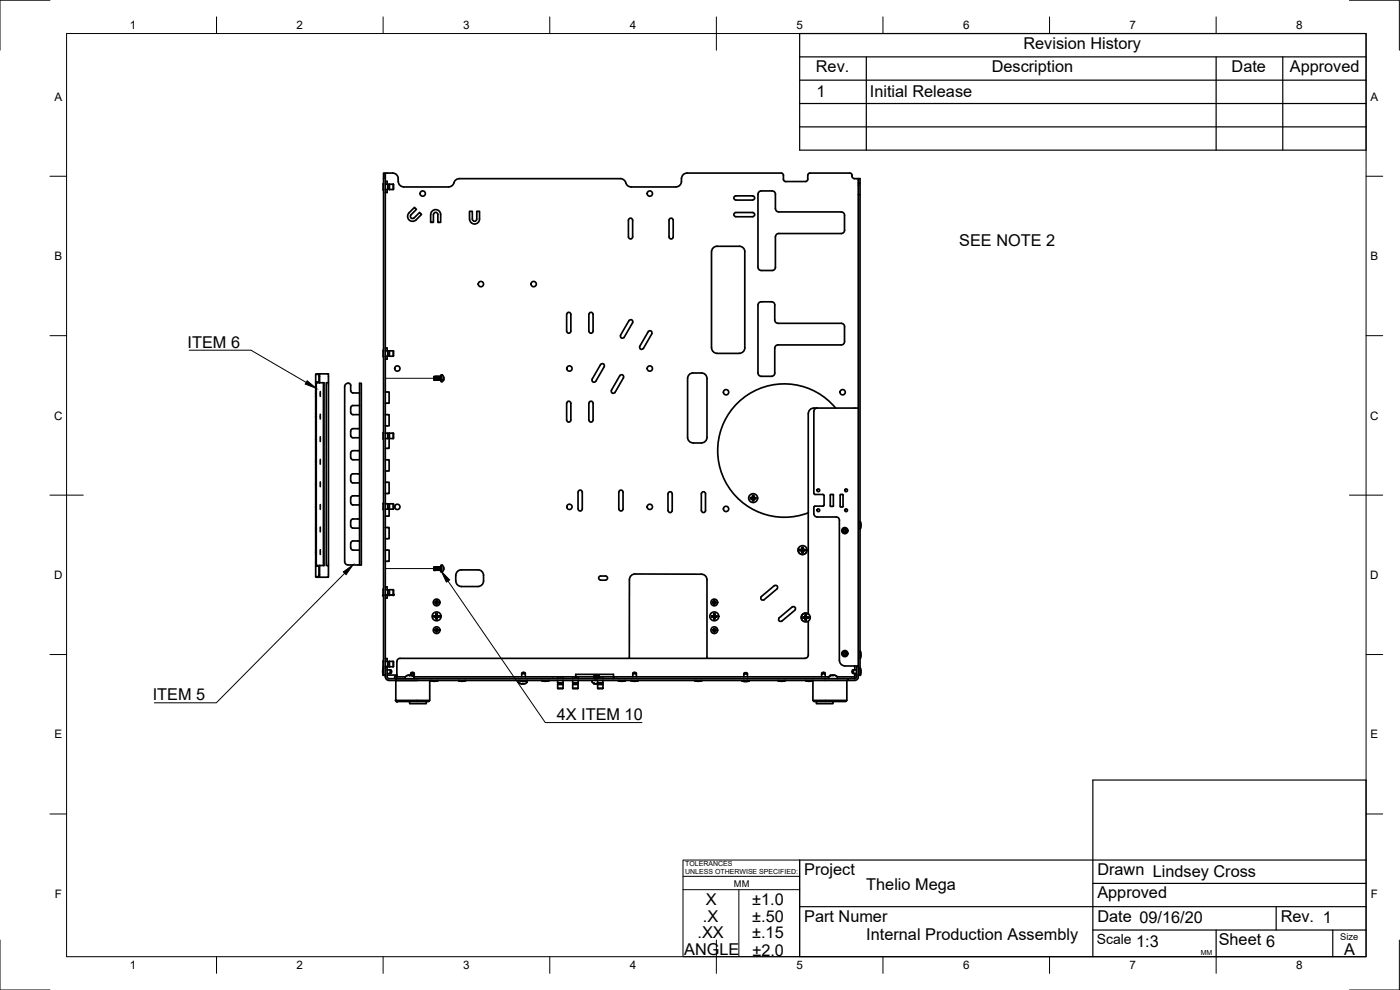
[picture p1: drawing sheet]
<svg xmlns="http://www.w3.org/2000/svg" width="420mm" height="297mm" viewBox="0 0 420 297" stroke-linecap="round" stroke-linejoin="round" font-family="sans-serif">
<!-- layer: Visible -->
<g fill="none" stroke="#000" stroke-width=".51">
<path d="M115.1 55.1v1.9M115.6 51.9h.6a3 3 0 0 1 2.8 .5 2.91 2.91 0 0 1 .6 2.5l.8 1 .8 .2M115.6 54.4h.6v.9M115.6 56.9h.8M115.6 55.3h.8M116.2 56.9v.8h-.6M116.4 55.3v1.6M116.4 56.9h.5M116.4 55.3v.1M116.4 55.4v1.3M116.9 55.3v1.6M116.9 55.3l-.5 .1"/>
<path d="M116.9 56.9h1.1M116.9 55.3h1.1M118 55.3v1.6M121.2 56.1h13.4M186.2 53.6h-48.4l-1.1 .5-.6 1.1-.6 .7-.9 .2M186.2 53.6l.8 .2 .6 .6 .6 1.2 1.2 .5M189.4 56.1h13.4M220.4 58.9l.5-.1h5a.64 .64 0 0 1 .6 .6 .64 .64 0 0 1-.7 .6h-4.9l-.6-.4zM235.8 54.5l-.6-.4-.1-1.8-.6-.4h-28.3l-1.2 .5a2.91 2.91 0 0 0-.5 2.5l-.8 1-.8 .2M257.6 54.9v-1.3h.5v1.3M257.6 53.6l-1.5-.1-.3-.3-.3-1.1-.5-.2h-11.9l-.6 .4-.1 1.8-.4 .3-6.2 .1M257.6 58.4h.5"/>
<path d="M124.3 65.4a.66 .66 0 0 1-.9 0 .66 .66 0 0 1-.1-.9l1.7-1.7-.6-.6-1.7 1.7a1.49 1.49 0 0 0 .1 2.1 1.49 1.49 0 0 0 2.1 0l1.6-1.7-.6-.6-1.6 1.7M131.4 64.4a.68 .68 0 0 0-.7-.7 .68 .68 0 0 0-.6 .7v2.3h-.9l.1-2.3a1.49 1.49 0 0 1 1.5-1.5 1.49 1.49 0 0 1 1.4 1.5v2.3h-.8v-2.3M140.9 63.4h.9v2.3a.67 .67 0 0 0 .6 .7 .67 .67 0 0 0 .7-.7v-2.3h.8v2.3a1.5 1.5 0 0 1-1.5 1.5 1.5 1.5 0 0 1-1.5-1.5zM188.8 65.6l.7-.1 .4 .6v5a.64 .64 0 0 1-.7 .6 .64 .64 0 0 1-.6-.6v-5zM201 65.6l.7-.1 .3 .6v5a.62 .62 0 0 1-.6 .6 .62 .62 0 0 1-.6-.6v-5zM214 74.4l1.2-.5h6.7l.8 .2a1.59 1.59 0 0 1 .8 1.5v29.2l-.4 .7-.8 .5h-7.1l-1.2-.5-.5-1.1 .1-28.9zM220.9 65h4.9M225.9 65a.62 .62 0 0 0 .6-.6 .62 .62 0 0 0-.7-.6h-4.9a.62 .62 0 0 0-.7 .6 .62 .62 0 0 0 .7 .6M253.5 69.1a1.01 1.01 0 0 1-1 1l-18.8-.1a1.04 1.04 0 0 0-1 1.1v9.1a1.01 1.01 0 0 1-1 1h-3.2a1.01 1.01 0 0 1-1-1v-21.9a1.01 1.01 0 0 1 1-1h3.2a1.01 1.01 0 0 1 1 1v4.3a1.04 1.04 0 0 0 1 1h18.8a1.01 1.01 0 0 1 1 1l-.1 4.5M170.3 93.9l.4-.2 .6 .4v5.3a.62 .62 0 0 1-.6 .6 .62 .62 0 0 1-.6-.6v-5.1zM176.7 94.3v5.1M176.7 94.3a.62 .62 0 0 1 .7-.6 .62 .62 0 0 1 .6 .6v5.1a.62 .62 0 0 1-.6 .6 .62 .62 0 0 1-.7-.6"/>
<path d="M194.7 99.4l.7-.1 .3 .6-2.6 4.6a.62 .62 0 0 1-.8 .2 .62 .62 0 0 1-.3-.8zM253.4 98l.1 4.5a1.01 1.01 0 0 1-1 1h-19a1.01 1.01 0 0 0-1 1M253.5 98a1.01 1.01 0 0 0-1-1h-19a1.01 1.01 0 0 1-1-1v-4.4a.97 .97 0 0 0-1-1.1l-3 .1a.97 .97 0 0 0-1 .9v20.4M94.7 112.3v57.5l.2-.1M94.9 114.8v54.9M95.7 112.3v2.4l.2 .1M95.7 114.7h-1l1.2 .1M95.9 114.8v-2.6h-1l-.2 .1 3.9-.1v2.6h-.7v54.9h.7v3.5h-3.7l-.2-.2h1M95.9 114.8h1.3v54.9h-2.3M96.1 117.5v1.4M97.1 114.8v54.9M98.6 114.8v54.9"/>
<path d="M105.2 115.7l.3 2 .4 .2h2M105.3 115.7a.93 .93 0 0 0-1.1-.7 .93 .93 0 0 0-.8 1v52.5a1.01 1.01 0 0 0 1 1h3.5M107.9 115h.5v54.5h-.5zM115.1 105.1v1.9M115.6 117.6h1.2v3.4h-1.2M115.6 104.4h.6v.9M115.6 106.9h.8M115.6 105.3h.8M116.2 106.9v.8h-.6M116.4 105.3v1.6M116.4 106.9h.5M116.4 105.3v.1"/>
<path d="M116.4 105.4v1.4M116.9 105.3v1.6M116.9 105.3l-.5 .1M116.9 106.9h1.1M116.9 105.3h1.1M118 105.3v1.6M130.3 113.1l.1 .8zM130.3 113.1l.1 .8M130.3 113.1h.1M130.4 113.9h.1M130.4 113v.4l-.1-.3M130.4 113l-.1 .1"/>
<path d="M130.4 113l.1 .1M130.4 113.9l.1 .1M130.4 113.1l.1 .9M130.4 113.4l.1 .6M130.5 113.1l.1 .8M130.5 113.1h.1M130.5 114h.1M130.6 113v1M130.6 113.9h.1M130.6 113h.1M130.6 113.9l-.1 .1M130.6 113l-.1 .1"/>
<path d="M130.6 113l.1 1M130.6 113v.1M130.6 113.9v.1M130.6 113.1l.1 .8M130.6 113.1h.1M130.6 114h.1M130.7 113.1v.8M130.7 113l.1 1M130.7 113v.1M130.7 113.9h.1M130.7 113h.1M130.7 113.9v.1"/>
<path d="M130.7 113.9l.1 .1M130.7 113l.1 .1M130.8 113.1l.1 .8M130.8 114h.1M130.9 113l.1 1M130.9 113h.1M130.9 113l-.1 .1M130.9 113.9l-.1 .1M130.9 113.9l.1 .1M130.9 113l.1 .1M131 113.1h.1M131 114h.1"/>
<path d="M131 113.1v.8M131 113.1l.1 .8M131 113l.1 1M131 113.9h.1M131 113h.1M131 113v.1M131 113.9v.1M131.1 113v1M131.1 113.9v.1M131.1 113v.1M131.1 113.1l.1 .8M131.1 113.1h.1"/>
<path d="M131.1 114h.1M131.2 113l.1 1M131.2 113.9h.1M131.2 113h.1M131.2 113l-.1 .1M131.2 113.9l-.1 .1M131.2 113l.1 .1M131.2 113.9l.1 .1M131.3 113.1l.1 .8M131.3 113.1h.1M131.3 114h.1M131.4 113l.1 1"/>
<path d="M131.4 113.9h.1M131.4 113h.1M131.4 113l-.1 .1M131.4 113.9l-.1 .1M131.4 113l.1 .1M131.4 113.9l.1 .1M131.5 113.1l.1 .8M131.5 113.1h.1M131.5 114h.1M131.6 113v1M131.6 113.9h.1M131.6 113h.1"/>
<path d="M131.6 113l-.1 .1M131.6 113.9l-.1 .1M131.6 113l.1 1M131.6 113v.1M131.6 113.9v.1M131.6 113.1l.1 .8M131.6 113.1h.1M131.6 114h.1M131.7 113.1v.8M131.7 113l.1 1M131.7 113.9h.1M131.7 113h.1"/>
<path d="M131.7 113v.1M131.7 113.9v.1M131.7 113l.1 .1M131.7 113.9l.1 .1M131.8 113.1l.1 .8M131.8 113.1h.1M131.8 114h.1M131.9 113l.1 1M131.9 113.9h.1M131.9 113h.1M131.9 113l-.1 .1M131.9 113.9l-.1 .1"/>
<path d="M131.9 113l.1 .1M131.9 113.9l.1 .1M132 113.1l.1 .8M132 113.1h.1M132 114h.1M132 113l.1 1M132 113v.1M132.1 113.9h.1M132.1 113h.1M132.1 113.9l-.1 .1M132.1 113.9v.1M132.1 113l.1 1"/>
<path d="M132.1 113v.1M132.1 113.1l.1 .8M132.1 114h.1M132.2 113l.1 1M132.2 113.9h.1M132.2 113h.1M132.2 113l-.1 .1M132.2 113.9v.1M132.2 113.9l.1 .1M132.2 113l.1 .1M132.3 113.1h.1M132.3 112.7l.2 1.8"/>
<path d="M132.5 112.5h.2M132.5 112.5l-.2 .1M132.7 112.5l.4 .5M133.1 113v.2M133.1 113.4v.2M133.1 113.6h.1M133.1 113.4h.1M133.1 114l-.3 .4-.3 .1M133.1 113.7v.3M133.1 113.2v.2M133.1 113.6v.2M180.4 109.2h.7l.3 .6-2.6 4.6a.62 .62 0 0 1-.8 .2 .62 .62 0 0 1-.3-.8z"/>
<path d="M186.2 112.5h.7l.3 .6-2.6 4.6a.62 .62 0 0 1-.9 .2 .62 .62 0 0 1-.2-.8zM186.2 100.5l2.6-4.3a.62 .62 0 0 1 .8-.2 .62 .62 0 0 1 .2 .8l-2.5 4.4M186.3 100.5a.62 .62 0 0 0 .2 .9 .62 .62 0 0 0 .8-.2M208 111.9h2.5M210.5 111.9l1.2 .5 .5 1.2v17.6l-.5 1.2-1.2 .5-2.9-.1-1-.7-.2-.9v-17.6l.4-1.2 1.2-.5M232.5 104.5v7.4M232.5 111.9a1.01 1.01 0 0 1-1 1h-3a1.01 1.01 0 0 1-1-1M96.1 131v1.5M96.1 137.8v1.5M96.1 124.3v1.4M107.9 121.7h-2.2l-.5 .7 .3 1.8 .4 .2h2M107.9 128.6l-2.2 .1-.5 .6 .3 1.9 .4 .1h2"/>
<path d="M107.9 135.2l-2.2 .1-.5 .6 .3 1.9 .4 .2h2M115.1 129.8v1.9M115.6 124.4h1.2v3.4h-1.2M115.6 138h1.2v3.3h-1.2M115.6 131.6h.8M115.6 130h.8M116.4 130v1.6M116.4 131.6h.5M116.4 130v.1M116.4 130.1v1.4M116.8 131.5v3h-1.2M116.9 130v1.6"/>
<path d="M116.9 130l-.5 .1M116.9 131.6h1.1M116.9 130h1.1M118 130v1.6M170.3 120.6l.4-.2 .6 .4v5.2a.62 .62 0 0 1-.6 .6 .62 .62 0 0 1-.6-.6v-5zM176.7 121v5M176.7 121a.62 .62 0 0 1 .7-.6 .62 .62 0 0 1 .6 .6v5a.62 .62 0 0 1-.6 .6 .62 .62 0 0 1-.7-.6M245.2 122.4a1.01 1.01 0 0 0-1 1v24.6M250.8 122.4a20 20 0 0 0-34.8 7.8 20 20 0 0 0 26.6 23.7M257.6 122.4h-13.3l-.9 .3-.7 1-.1 60.5a1.31 1.31 0 0 0-1.8 .2 1.31 1.31 0 0 0 .1 1.8M96.1 144.6v1.4M96.1 151.4v1.4"/>
<path d="M96.1 158.1v1.5M107.9 142.2h-2l-.4 .2-.3 1.8 .5 .6 2.2 .1M107.9 148.8h-2.2l-.5 .6 .3 1.9 .4 .2h2M107.9 155.7l-2.2 .1-.5 .6 .3 1.8 .4 .3h2M115.1 151v1.9M115.6 144.7h1.2v3.4h-1.2M115.6 158.3h1.2v3.3h-1.2M115.6 152.8h.8M115.6 151.2h.8M116.4 151.2v1.6M116.4 152.8h.5M116.4 151.2v.1"/>
<path d="M116.4 151.3v1.3M116.8 152.7v2.2h-1.2M116.9 151.2v1.6M116.9 151.2l-.5 .1M116.9 152.8h1.1M116.9 151.2h1.1M118 151.2v1.6M173.5 147.7v5M173.5 147.7a.62 .62 0 0 1 .6-.6 .62 .62 0 0 1 .7 .6v5a.62 .62 0 0 1-.7 .6 .62 .62 0 0 1-.6-.6M185.7 147.7v5M185.7 147.7a.62 .62 0 0 1 .7-.6 .62 .62 0 0 1 .6 .6v5a.62 .62 0 0 1-.6 .6 .62 .62 0 0 1-.7-.6M200.7 147.7l.4-.2 .6 .4v5.3a.62 .62 0 0 1-.6 .6 .62 .62 0 0 1-.6-.6v-5z"/>
<path d="M210.5 148.2v5M210.5 148.2a.61 .61 0 0 1 .6-.7 .61 .61 0 0 1 .6 .7l.1 5a.62 .62 0 0 1-.7 .6 .62 .62 0 0 1-.6-.6M225.2 149.3l.2 .1M225.2 149.6l.6 .1v.2M225.2 149.3v.3M225.3 149.6h.3M225.5 149.4v.1M225.6 149.3v.1M225.6 149.6l.2 .1 .1 .5h.3l.1-.5M225.6 149.3h-.3M225.6 149.6h.1M225.8 149.3h-.2"/>
<path d="M225.8 149.1v.1M225.9 148.7v.2M225.9 149l.1-.3 .2 .3M225.9 150.1v.1M225.9 148.9l-.1 .4-.4 .1M225.9 149.9v.2M225.9 150h.2M225.9 148.9h.2M226.1 150.1l.1 .1M226.1 148.9l.1 .4 .4 .1M226.1 149.9v.2M226.2 148.7l-.1 .2"/>
<path d="M226.2 149.1h-.1M226.2 149.1l.1 .1M226.2 149.7v.2M226.3 149.2l-.1 .1M226.3 149.2l.1 .1M226.4 149.6h.4M226.4 149.6l-.1 .1M226.4 149.3v.1M226.4 149.3h.4M226.6 149.4v.1M226.8 149.3l-.2 .1M226.8 149.6h-.4"/>
<path d="M226.8 149.3v.3M244.2 152.2v1.9a1.01 1.01 0 0 0 1 1h5.7a.97 .97 0 0 1 1 1M244.3 148l.3 .3 2.7 .2v3l-.3 .4h-2.4l-.3 .3M250.1 148.5v3.3M250.1 148.5l-.7-.1-.2 .1v3.3l.1 .1 .8-.1M251.9 156.1v42M252.2 148.4l.8 .1v3.4l-.2 .2-.7-.2zM253.2 159l.6-.1 .1 .2-.1 .4 .1-.4-.3-.3-.3 .1-.2 .4 .5 .3 .4-.3-.1 .2-.6 .1zM253.8 159.5l-.3 .1M258.1 156.5h.1M258.1 158.7h.1M258.2 156.5v2.2"/>
<path d="M258.2 156.5l.2 1.4-.2 .8M95.7 169.8h-1v3.2M95.9 169.7v3.5l-.2-.2v-3.2zM96.1 164.9v1.5M107.9 162.3l-2.2 .1-.5 .6 .3 1.8 .4 .3h2M115.1 176.8v1.9M115.6 165h1.2v3.4h-1.2M115.6 176.1h.6v.8M115.6 178.5h.8M115.6 176.9h.8M116.2 178.5v.9h-.6M116.4 178.5h.5"/>
<path d="M116.4 176.9v1.6M116.4 176.9v.2M116.4 177.1v1.3M116.9 176.9v1.6M116.9 178.5h1.1M116.9 176.9l-.5 .2M116.9 176.9h1.1M118 176.9l.1 1.5M118 176.9v1.6M118.1 178.4l-1.2 .1M118.1 178.4l-.1 .1M130.3 170.2l.1 .8"/>
<path d="M130.3 170.2h.1M130.4 171h.1M130.4 170.1v.4l-.1-.3M130.4 170.1l-.1 .1M130.4 170.1l.1 .1M130.4 171l.1 .1M130.4 170.2l.1 .9M130.4 170.5l.1 .6M130.5 170.2l.1 .8M130.5 170.2h.1M130.5 171.1h.1M130.6 170.1v1"/>
<path d="M130.6 171h.1M130.6 170.1h.1M130.6 171l-.1 .1M130.6 170.1l-.1 .1M130.6 170.1l.1 1M130.6 170.1v.1M130.6 171v.1M130.6 170.2l.1 .8M130.6 170.2h.1M130.6 171.1h.1M130.7 170.2v.8M130.7 170.1l.1 1"/>
<path d="M130.7 170.1v.1M130.7 171h.1M130.7 170.1h.1M130.7 171v.1M130.7 171l.1 .1M130.7 170.1l.1 .1M130.8 170.2l.1 .8M130.8 171.1h.1M130.9 170.1l.1 1M130.9 170.1h.1M130.9 170.1l-.1 .1M130.9 171l-.1 .1"/>
<path d="M130.9 171l.1 .1M130.9 170.1l.1 .1M131 170.2h.1M131 171.1h.1M131 170.2v.8M131 170.2l.1 .8M131 171h.1M131 170.1h.1M131 170.1v.1M131 171v.1M131.1 170.1v1M131.1 170.1v.1"/>
<path d="M131.1 171v.1M131.1 170.2l.1 .8M131.1 170.2h.1M131.1 171.1h.1M131.2 170.1l.1 1M131.2 171h.1M131.2 170.1h.1M131.2 170.1l-.1 .1M131.2 171l-.1 .1M131.2 171l.1 .1M131.2 170.1l.1 .1M131.3 170.2l.1 .8"/>
<path d="M131.3 170.2h.1M131.3 171.1h.1M131.4 170.1l.1 1M131.4 171h.1M131.4 170.1h.1M131.4 170.1l-.1 .1M131.4 171l-.1 .1M131.4 171l.1 .1M131.4 170.1l.1 .1M131.5 170.2l.1 .8M131.5 170.2h.1M131.5 171.1h.1"/>
<path d="M131.6 170.1v1M131.6 171h.1M131.6 170.1h.1M131.6 170.1l-.1 .1M131.6 171l-.1 .1M131.6 170.1l.1 1M131.6 171v.1M131.6 170.1v.1M131.6 170.2l.1 .8M131.6 170.2h.1M131.6 171.1h.1M131.7 170.2v.8"/>
<path d="M131.7 171h.1M131.7 170.1h.1M131.7 170.1v.1M131.7 171v.1M131.7 170.1l.1 1M131.7 171l.1 .1M131.7 170.1l.1 .1M131.8 170.2l.1 .8M131.8 170.2h.1M131.8 171.1h.1M131.9 170.1l.1 1M131.9 171h.1"/>
<path d="M131.9 170.1h.1M131.9 170.1l-.1 .1M131.9 171l-.1 .1M131.9 171l.1 .1M131.9 170.1l.1 .1M132 170.2l.1 .8M132 170.2h.1M132 171.1h.1M132 170.1l.1 1M132 170.1v.1M132.1 171h.1M132.1 170.1h.1"/>
<path d="M132.1 171l-.1 .1M132.1 171v.1M132.1 170.1l.1 1M132.1 170.1v.1M132.1 170.2l.1 .8M132.1 171.1h.1M132.2 170.1l.1 1M132.2 171h.1M132.2 170.1h.1M132.2 170.1l-.1 .1M132.2 171v.1M132.2 171l.1 .1"/>
<path d="M132.2 170.1l.1 .1M132.3 170.2h.1M132.5 169.6h.3l.3 .5M132.5 169.6l-.2 .1 .2 1.9M132.8 171.6h-.3M133.1 170.1v.2M133.1 170.5v.2M133.1 171.1h.1M133.1 171.1l-.3 .4M133.1 170.8v.2M133.1 170.5h.1M133.1 170.3v.2"/>
<path d="M133.1 170.7v.1M138.5 176h4.9M138.5 176l-1.2-.5a3 3 0 0 1-.5-2.9l.2-.8a1.58 1.58 0 0 1 1.5-.8h5l1.1 .5a3 3 0 0 1 .5 2.8l-.5 1.2-1.1 .5M180.3 172.8h1.4M181.7 172.8a.64 .64 0 0 1 .6 .7 .64 .64 0 0 1-.6 .6h-1.4a.62 .62 0 0 1-.6-.7 .62 .62 0 0 1 .6-.6M212.2 173.9l-.5-1.1-1.2-.5-20-.1-1.1 .5-.5 1.2v23.6M212.2 174v23.5M232.3 175.8l-3.8 3.2a.62 .62 0 0 0-.1 .8 .62 .62 0 0 0 .9 .1M232.4 175.8a.62 .62 0 0 1 .8 0 .62 .62 0 0 1 0 .9l-3.9 3.2M239.7 164.4a1.34 1.34 0 0 0 .5 1.8 1.34 1.34 0 0 0 1.8-.5M240.1 165.2l.4-.1 .2 .4M240.1 164.9v.3"/>
<path d="M240.1 165.2h.3M240.3 164.9v.2M240.4 164.9l.1 .1M240.4 165.2l.2 .1M240.4 164.9h-.3M240.5 165.1l-.1 .1M240.6 165.3l.1 .2M240.6 164.8l-.2 .1M240.6 164.8l.1 .1M240.7 165.2l-.1 .1M240.7 164.6h.1M240.7 164.6l-.1 .2"/>
<path d="M240.7 164.3l.1 .2M240.7 165.4v.4M240.7 164.6l.2-.4 .1 .4M240.8 164.5l-.1 .4h-.6M240.8 165.4l-.1 .4M240.8 165.6h.2M240.8 164.5h.2M240.9 165.4l.1 .4M240.9 164.5l.1 .4h.6M240.9 164.6h.1M241 164.3l-.1 .2M241 164.6l.1 .2"/>
<path d="M241 165.8h-.3M241 165.4v.4M241 165.2v.3M241.1 164.8l-.1 .1M241.1 164.8l.2 .1M241.1 165.3l-.1 .2M241.3 165.2h.3M241.3 165.1l-.2 .2M241.3 164.9v.1M241.3 165.2l-.2 .1M241.3 164.9l.4 .1-.4 .2M241.4 164.9v.2"/>
<path d="M115.1 198.3v1.9M115.6 197.6h.6v.8M115.6 198.4h.8M116.4 198.4v1.7M116.4 198.4v.2M116.4 198.6v1.3M116.9 198.4v1.7M116.9 198.4l-.5 .2M116.9 198.4h1.1M118 198.4v1.7M130.3 184.8v.3l.2-.1M130.3 185.1h.3"/>
<path d="M130.3 184.8h.2M130.5 185l.4 .1v.2M130.5 184.8v.2M130.6 180.9h.2M130.6 189.2h.2M130.6 189v.2M130.6 184.8h-.3M130.6 184.8h.1M130.6 185v.1M130.6 185.1l.2 .1M130.7 180.7l-.1 .2M130.7 180.8l-.1 .1"/>
<path d="M130.7 189.2h-.1M130.7 180.8h.1M130.7 180.7h.1M130.7 189.2h.1M130.7 189h.1M130.7 180.7v.1M130.7 189v.1M130.8 180.6h-.2M130.8 189h-.2h.1M130.8 184.7h.1M130.8 180.9h.1M130.8 189.2l.1 .1"/>
<path d="M130.8 185.2l.1 .1M130.8 184.7l-.2 .1M130.9 180.9l.1 .1M130.9 189.3h.1M130.9 180.6h.1M130.9 188.9v.1M130.9 185.1l-.1 .1M130.9 184.2v.1M130.9 184.5h.1M130.9 180.9v.1M130.9 189.2v.3M130.9 185.3v.4"/>
<path d="M130.9 184.2h.3v.3M130.9 180.6h-.1M130.9 188.9l-.1 .1M130.9 184.5l-.1 .2M130.9 184.2v.3M130.9 180.3l.1 .2M130.9 181v.2M130.9 188.6l.1 .2M130.9 189.3v.3M130.9 180.5h.1M130.9 188.9h.1M130.9 181.2h.3"/>
<path d="M130.9 189.5h.3M130.9 180.3h.3M130.9 188.6h.3M130.9 180.5v.1M130.9 188.8v.1M130.9 180.9h-.1M130.9 189.2h-.1M130.9 180.3v.2M130.9 188.6v.2M130.9 185.3v.4h.3M130.9 184.3v.4l-.4 .1M130.9 185.5h.2"/>
<path d="M130.9 184.4h.2M131 180.5l-.2 .1M131 188.8l-.2 .2M131 189.4h.1M131 180.5h.1M131 188.8h.1M131.1 181.1l-.2-.1v.2M131.1 180.5v.1h.4v.3M131.1 181.1v.1M131.1 188.8v.2h.4h-.2M131.1 189.4v.2M131.1 185.3l.1 .4"/>
<path d="M131.1 180.5h.1M131.1 188.9h.1M131.1 189.3h.1M131.1 180.3v.2M131.1 188.6v.2M131.1 180.9h.1M131.1 189.2l.1 .1M131.2 180.5v.1M131.2 188.8v.1M131.2 180.3v.2M131.2 188.6v.2M131.2 181v.2"/>
<path d="M131.2 184.2v.5l.4 .1M131.2 185.3v.4M131.2 180.9l-.1 .1M131.2 189.2v.3M131.2 180.6h-.1M131.2 188.9l-.1 .1M131.2 184.5h-.1M131.2 184.5l.1 .2M131.2 180.6h.1M131.2 188.9l.1 .1M131.2 185.1v.2M131.3 180.6v.3"/>
<path d="M131.3 189h.1M131.3 184.7h-.1M131.3 184.7l.2 .1M131.3 185.2l-.1 .1M131.3 180.6h.2M131.3 180.9h-.1M131.3 189.2l-.1 .1M131.3 189v.2M131.4 185l-.1 .2M131.4 184.8h.1M131.4 184.8h.4M131.5 185.1l-.2 .1"/>
<path d="M131.5 180.9h-.4v.2M131.5 189.2h-.4v.2M131.5 189v.2M131.5 180.9h-.2M131.5 189.2h-.2M131.6 184.8v.2M131.8 184.8h-.2M131.8 185.1h-.4M131.8 184.8v.3h-.4M213.6 184.8v.3l.2-.1M213.6 185.1h.3M213.6 184.8h.2"/>
<path d="M213.8 185l.4 .1v.2M213.8 184.8v.2M213.9 180.9h.2M213.9 189.2h.2M213.9 189v.2M213.9 184.8h-.3M214 184.8h.1M214 185v.1M214 185.1l.1 .1M214.1 180.7l-.2 .2M214.1 180.8l-.2 .1M214.1 189.2h-.2"/>
<path d="M214.1 180.8h.1M214.1 180.7h.1M214.1 189.2h.1M214.1 189h.1M214.1 180.7v.1M214.1 189v.1M214.1 180.6h-.2M214.1 189h-.2h.2M214.1 184.7h.1M214.1 180.9h.1M214.1 189.2l.1 .1M214.1 185.2l.1 .1"/>
<path d="M214.1 184.7l-.1 .1M214.2 185.1l-.1 .1M214.2 189.3l.2 .1M214.2 184.2l.1 .1M214.2 180.6h.1M214.2 188.9v.1M214.2 184.5h.1M214.2 180.9h.1M214.2 189.2l.1 .3M214.2 185.3v.4M214.2 184.5l.2-.4 .1 .4M214.2 180.6h-.1"/>
<path d="M214.2 188.9l-.1 .1M214.2 184.5l-.1 .2M214.2 181v.2h.3M214.2 189.3l.3 .2M214.2 180.5h.1M214.2 188.9h.1M214.2 180.5v.1M214.2 188.8v.1M214.2 180.9h-.1M214.2 189.2h-.1M214.3 180.3v.2M214.3 188.6v.2"/>
<path d="M214.3 185.3l-.1 .4M214.3 184.3l-.1 .4-.4 .1M214.3 185.5h.2M214.3 184.4h.2M214.3 180.5l-.2 .1M214.3 188.8l-.2 .2M214.3 180.5h.1M214.3 188.8h.1M214.4 181.1l-.1-.1v.2M214.4 181.1l.1 .1M214.4 180.5l.3 .2M214.4 189.4l.1 .2"/>
<path d="M214.4 188.8l.3 .2M214.4 185.3l.1 .4M214.4 184.3l.1 .4 .4 .1M214.4 180.5h.1M214.4 188.9h.1M214.4 189.3h.1M214.5 180.3l-.1 .2M214.5 188.6l-.1 .2M214.5 180.9h.1M214.5 189.2v.1M214.5 180.3h-.3l.1 .2M214.5 188.6h-.3l.1 .2"/>
<path d="M214.5 180.3v.2M214.5 188.6v.2M214.5 181v.2M214.5 180.5v.1M214.5 188.8v.1M214.5 185.7h-.3M214.5 185.3v.4M214.5 184.2l-.1 .1M214.5 184.5h-.1M214.5 184.5l.1 .2M214.5 180.9l-.1 .1M214.5 189.2v.3"/>
<path d="M214.5 185.1v.2M214.6 180.6v.1M214.6 180.8v.1M214.6 189h.1M214.6 189.2h.1M214.6 184.7h-.1M214.6 184.7l.2 .1M214.6 185.2l-.1 .1M214.6 180.6h.2M214.6 189h.2h-.1M214.6 180.6h-.1M214.6 180.9h-.1"/>
<path d="M214.6 189h-.1M214.6 189.2l-.1 .1M214.7 180.7v.1M214.7 189v.1M214.7 180.7l.1-.1v.3M214.7 180.8l-.3 .3M214.7 180.8l.1 .1M214.7 189.2l-.3 .2M214.7 189.2h.1M214.8 185l-.2 .2M214.8 185.1h.3M214.8 184.8h.1"/>
<path d="M214.8 184.8h.3h-.2M214.8 185.1l-.2 .1M214.8 189v.2M214.8 180.9h-.2M214.8 189.2h-.2M214.9 184.8v.2M215.1 185.1h-.3M215.1 184.8v.3M238.5 183.1l-3.8 3.2M238.5 183.1a.63 .63 0 0 0 .1-.9 .63 .63 0 0 0-.9-.1l-3.8 3.3a.62 .62 0 0 0-.1 .8 .62 .62 0 0 0 .9 .1M241.2 185.4l-.2 .1M241.2 185.4l.4 .1v.2"/>
<path d="M241.2 185.2v.2M241.4 185.2h.1M241.4 185.5h.2M241.4 185.1l-.4 .2 .4 .1M241.4 185.4v.1M241.6 185.1h.1M241.6 185.5v.2M241.6 185.1h-.2M241.6 185.5v.1M241.6 184.9h.1M241.6 184.9v.2M241.7 184.5v.2"/>
<path d="M241.7 185.7v.4M241.7 184.9l.1-.4 .2 .4M241.7 184.7l-.1 .4-.6 .1M241.7 185.9h.2M241.7 184.7h.2M241.9 185.7l.1 .4M241.9 184.7l.1 .4 .6 .1M241.9 184.9h.1M242 184.5l-.1 .2M242 184.9v.2M242 186.1h-.3M242 185.7v.4"/>
<path d="M242 185.5v.2M242 185.1h.1M242 185.1l.2 .1M242.2 185.4l-.2 .2M242.2 185.1h.4M242.4 185.2v.2M242.6 186.4v10.1a1.01 1.01 0 0 1-1 1h-121.5a.97 .97 0 0 0-1 1v4.1M242.6 185.5h-.6M242.6 185.4h-.4M242.6 185.1v.3M251.9 198.1l.3 .9 .9 .7 3.4 .1M253.8 196.4l-.3 .1"/>
<path d="M256.5 199.8h1.1M256.5 199.8v1.2M257.6 200h-.6v3.1l-.5 .5M258.1 195.4h.1M258.1 197.6h.1M258.2 195.4v2.2M258.2 195.4l.2 1.4-.2 .8M115 200.5l.1 2.1v-150.7h.5v151.2l.3 .6 .8 .4 2.1 .1h137.7l.9-.5 .2-1.1M115 200.5h.1M115.1 200.5l-.2 .8 .2 1.3M115.1 202.6h.5M115.6 200.1h.8"/>
<path d="M116.2 201h.9v1.1h-.9M116.2 200.1v.9M116.2 201l.1 2.3 .4 .3h2.1M116.2 202.6h2.9M116.4 200.1h.5M116.9 200.1h1.1M117.1 201.1a.48 .48 0 0 1 .5 .4 .48 .48 0 0 1-.4 .6l-.1-.2M119.1 202.6v.5M119.1 203.1h2.5M119.1 203.1v.5M119.1 202.6v.1a.55 .55 0 0 0-.6 .3 .55 .55 0 0 0 .1 .6M122.2 202.7h.1"/>
<path d="M122.2 202.7a.51 .51 0 0 0-.6 .3 .51 .51 0 0 0 .2 .6M122.8 202.6h.3M122.8 202.6l-.6 .1M122.9 210.5v.6h5v-.6M123.1 202.6l.6 .1 .6 .5M123.3 202.6v-.5h1v1M123.4 202.2a.48 .48 0 0 1 .4-.5 .48 .48 0 0 1 .5 .3l-.1 .2M124.2 203.1h48.6v.4M124.3 203.2v.2M124.3 203.4l-.2 .2M125.2 204.2h-6.4v6a.77 .77 0 0 0 1.1 .3h6.8a2.6 2.6 0 0 0 2.3-.4h-10.2M129 204.2v5.9"/>
<path d="M129.3 204.2h2.1M129.3 204.2h.1M129.3 204.2l.8 .2 1.3-.2M131.4 204.2h.1M137.6 204.2h2.2M137.6 204.2h.1M137.6 204.2l.8 .2 1.4-.2M139.8 204.2h.1M155.6 204.4v.3l.5 .4M155.8 204.1l-.2 .2M156 204.2h2.2M156 204.2l.9 .2"/>
<path d="M156.1 205.1h.1M156.6 203.1v-1h1v1M156.7 202.2a.48 .48 0 0 1 .4-.5 .48 .48 0 0 1 .6 .3l-.2 .2M157.6 205.1h.1M158.2 204.2v.1M158.2 204.2l-1.4 .2M158.2 204.2h.1M158.2 204.4a1.08 1.08 0 0 1-1.5 .7h-.6M162.6 204.2h2.2M162.6 204.2h.1M162.6 204.2l.8 .2 1.4-.2M164.8 204.2h.1"/>
<path d="M167.2 203.6h1.9M167.4 205.4h1.6M167.4 204.9h1.6M167.4 206.5h1.6M167.4 204.9v.5M167.4 204.2v.7M167.4 205.4v1.1M167.5 204.9h1.3M168.8 204.9l.2 .5M169 204.9h-.2M169 204.2v.7M169 205.4v1.1"/>
<path d="M171.7 203.6h1.9M171.9 205.4h1.6M171.9 204.9h1.6M171.9 206.5h1.6M171.9 204.9v.5M171.9 204.2v.7M171.9 205.4v1.1M172 204.9h1.4M173.4 204.9l.1 .5M173.5 204.9h-.1M173.5 204.2v.7M173.5 205.4v1.1"/>
<path d="M177.7 204.4a1.07 1.07 0 0 0 1.5 .7v.1M177.9 204.1l-.2 .2M178.4 203.1h-5.6v-.8h11.3v.8h-4.5M178.4 202.8h.1M178.4 203.1h.1M178.4 203.3h.1M178.4 203.5h.1M178.4 202.8l.1 .1M178.4 203.1l.1 .1M178.4 203.3l.1 .1M178.4 203.5l.1 .1M178.4 202.6l.1 .1"/>
<path d="M178.5 202.5l1.1 .1M178.5 202.5l-.1 .1M178.5 202.5h.1M178.5 202.7h.1M178.5 202.9v.1M178.5 203.2h.1M178.5 203.4h.1M178.6 203.6h.6h-.3M179.2 205.2h.2M179.2 203.6h1.9M179.4 205.4h1.6M179.4 204.9h1.6"/>
<path d="M179.4 206.5h1.6M179.4 204.9v.5M179.4 204.2v.7M179.4 205.4v1.1M179.5 204.9h1.3M179.6 202.6l-1.1 .1M179.6 202.8l-1.1 .1M179.6 203.1l-1.1 .1M179.6 203.3l-1.1 .1M179.6 202.6l-1.2 .2M179.6 202.8l-1.2 .3M179.6 203.1l-1.2 .2"/>
<path d="M179.6 203.3l-1.2 .2M179.6 202.6h.1M179.6 202.8h.1M179.6 203.1h.1M179.6 203.3h.1M179.6 202.6l.1 .1M179.6 202.8l.1 .1M179.6 203.1l.1 .1M179.6 203.3l.1 .1M179.6 202.6h-1.2M179.7 202.7l-1.3 .1M179.7 203l-1.3 .1"/>
<path d="M179.7 203.2l-1.3 .1M179.7 203.4l-1.3 .1M179.7 202.9l-1.3 .2M179.7 202.7h.1M179.7 202.9v.1M179.7 203.2h.1M179.7 203.4h.1M179.7 202.7l-.1 .1M179.7 203l-.1 .1M179.7 203.2l-.1 .1M179.7 203.4l-.1 .1M180.8 204.9l.2 .5"/>
<path d="M181 204.9h-.2M181 204.2v.7M181 205.4v1.1M185.5 204.2h2.2M185.5 204.2h.1M185.5 204.2l.9 .2 1.3-.2M187.7 204.2h.1M189.4 204.2h2.1M189.4 204.2h.1M189.4 204.2l.8 .2 1.3-.2M189.9 203.1v-1h1.1v1M190 202.2a.48 .48 0 0 1 .5-.5 .48 .48 0 0 1 .5 .3l-.1 .2"/>
<path d="M191.5 204.2h.1M208.5 204.2h2.1M208.5 204.2h.1M208.5 204.2l.8 .2 1.3-.2M210.6 204.2h.1M222.7 204.3h2.2M222.7 204.3l.8 .2M223.2 203.1v-.9h1.1v.9M223.3 204.1l-.1 .1M223.4 202.2a.48 .48 0 0 1 .4-.4 .48 .48 0 0 1 .5 .3l-.1 .1M223.5 204.5h.5M224.3 204.1l.1 .1"/>
<path d="M224.9 204.3l-.8 .2M233.5 204.2h2.1M233.5 204.2h.1M233.5 204.2l.8 .2M235.6 204.2h.1M235.6 204.2l-1.3 .2M241.8 204.2h2.2l-.9 .2zM241.8 204.2h.1M244 210.1h10.1a2.29 2.29 0 0 1-2 .4h-5.9a2.6 2.6 0 0 1-2.2-.4zM244 204.2v5.9M245 210.5v.6h5v-.6M246.6 203.1v-1h1v1"/>
<path d="M246.7 202.2a.48 .48 0 0 1 .4-.5 .48 .48 0 0 1 .6 .3l-.2 .2M248.7 203.1h-64.6v.5M249.8 202.6h.3M249.9 202.6h-.3a.65 .65 0 0 0-.8 .2 .65 .65 0 0 0 .1 .8M250.2 202.6l.6 .1M250.8 202.7h.1M250.8 202.7a.51 .51 0 0 1 .5 .3 .51 .51 0 0 1-.1 .6M251.3 203.1h5.2v.5M254.1 204.2v5.9M254.4 203.6h-135.6v.6M256.1 201.1a.48 .48 0 0 0-.5 .4 .48 .48 0 0 0 .4 .6l.1-.2M256.5 203.6h-2.1v.6"/>
<path d="M256.5 202.6v.5M256.5 202.6h.5M256.5 202.1v.5M257 201h-.9v1.1h.9M257.6 202.6v-147.7h.5v147.7M257.6 202.6h.5M258.1 200.5h.1M258.2 200.5l-.1 2.1M258.2 200.5l.2 1.3-.2 .8"/>
<circle cx="126.9" cy="58.1" r=".79"/>
<circle cx="195" cy="58.1" r=".79"/>
<circle cx="144.3" cy="85.2" r=".79"/>
<circle cx="160.2" cy="85.2" r=".79"/>
<circle cx="119.2" cy="110.6" r=".79"/>
<circle cx="170.9" cy="110.6" r=".79"/>
<circle cx="195" cy="110.6" r=".79"/>
<circle cx="217.9" cy="117.7" r=".79"/>
<circle cx="252.9" cy="117.7" r=".79"/>
<circle cx="119.2" cy="152.1" r=".79"/>
<circle cx="170.9" cy="152.1" r=".79"/>
<circle cx="195" cy="152.1" r=".79"/>
<circle cx="217.9" cy="152.7" r=".79"/>
<circle cx="226" cy="149.5" r="1.33"/>
<circle cx="245.6" cy="147.1" r=".41"/>
<circle cx="245.6" cy="153.1" r=".41"/>
<circle cx="253.5" cy="159.2" r=".92"/>
<circle cx="253.5" cy="159.2" r=".67"/>
<circle cx="253.9" cy="147.1" r=".41"/>
<circle cx="253.9" cy="153.1" r=".41"/>
<circle cx="240.9" cy="165" r="1.33"/>
<circle cx="131" cy="180.8" r="1.01"/>
<circle cx="131" cy="189.1" r="1.01"/>
<circle cx="131" cy="184.9" r="1.33"/>
<circle cx="214.4" cy="180.8" r="1.01"/>
<circle cx="214.4" cy="189.1" r="1.01"/>
<circle cx="214.4" cy="184.9" r="1.33"/>
<circle cx="241.8" cy="185.3" r="1.33"/>
<circle cx="253.5" cy="196.1" r=".44"/>
<circle cx="253.5" cy="196.1" r=".92"/>
<circle cx="253.5" cy="196.1" r=".67"/>
</g>
<g fill="#000" stroke="#000" stroke-width=".3">
<circle cx="130.3" cy="113.1" r=".24"/>
<circle cx="130.4" cy="113.9" r=".24"/>
<circle cx="133.1" cy="114" r=".24"/>
<circle cx="115" cy="178.7" r=".24"/>
<circle cx="116.4" cy="178.5" r=".24"/>
<circle cx="116.4" cy="178.4" r=".24"/>
<circle cx="116.9" cy="178.5" r=".24"/>
<circle cx="118" cy="178.5" r=".24"/>
<circle cx="118.1" cy="178.4" r=".24"/>
<circle cx="130.4" cy="171" r=".24"/>
<circle cx="116.2" cy="200.1" r=".24"/>
<circle cx="118.8" cy="210.2" r=".24"/>
<circle cx="119" cy="202.7" r=".24"/>
<circle cx="119.1" cy="210.5" r=".24"/>
<circle cx="123.7" cy="202.7" r=".24"/>
<circle cx="178.3" cy="205.1" r=".24"/>
<circle cx="249.2" cy="202.7" r=".24"/>
</g>
<!-- layer: Tweak Trail -->
<path d="M115 113.5h.1M115.6 113.5h14.7M115 170.6h.1M115.6 170.6h14.7" fill="none" stroke="#000" stroke-width=".3"/>
<!-- layer: Border -->
<g fill="none" stroke="#000" stroke-width=".3">
<path d="M15 .1h-15v15M20 10.1h390v276.9h-390zM65 5.1v5M115 5.1v5M165 5.1v5M215 5.1v10M265 5.1v5M315 5.1v5M365 5.1v5M405 .1h15v15M15 52.9h5M410 52.9h5"/>
<path d="M15 100.7h5M410 100.7h5M15 148.6h10M405 148.6h10M15 196.4h5M410 196.4h5M15 244.2h5M410 244.2h5M0 282.1v14.9h15M65 287v5M115 287v5M165 287v5"/>
<path d="M215 282.1v9.9M265 287v5M315 287v5M365 287v5M420 282.1v14.9h-15"/>
</g>
<!-- layer: TitleBlock -->
<g fill="none" stroke="#000" stroke-width=".36">
<path d="M240 10.1h170v34.9h-170zM240 17.1h170M260 17.1v27.9M365 17.1v27.9M385 17.1v27.9M240 38.1h170M240 31.1h170M240 24.1h170M410 258h-170v29h170v-53h-82v53M240 272h170M328 279h82M328 265.1h82"/>
<path d="M365 279v8M383 272v7M400 279v8"/>
</g>
<path d="M205 258h35v29h-35zM205 262.9h35M205 266.9h35M221.7 266.9v20" fill="none" stroke="#000" stroke-width=".3"/>
<!-- layer: Annotations -->
<path d="M92.2 114.2l2.7 2.3-3.3-1.3zM103 171.6l2.9-2.1-2 2.9zM132.5 171.4l2.4 2.6-.9 .7z" fill="#000" stroke="#000" stroke-width=".3"/>
<path d="M56.8 105.1h18.5l16.6 9.7M103.5 172l-38.6 38.9h-18.6M134.5 174.3l29.1 42.5h29.1" fill="none" stroke="#000" stroke-width=".3"/>
<g font-size="4.9">
<text x="307.1" y="14.6">Revision History</text>
<text x="244.9" y="21.6">Rev.</text>
<text x="297.6" y="21.6">Description</text>
<text x="369.6" y="21.6">Date</text>
<text x="387.1" y="21.6">Approved</text>
<text x="245" y="29.1">1</text>
<text x="261.1" y="29.1">Initial Release</text>
<text x="287.9" y="73.9">SEE NOTE 2</text>
<text x="56.3" y="104.4">ITEM 6</text>
<text x="45.8" y="210.2">ITEM 5</text>
<text x="167.1" y="216.1">4X ITEM 10</text>
<text x="241.3" y="262.6">Project</text>
<text x="329.3" y="262.6">Drawn Lindsey Cross</text>
<text x="260" y="267">Thelio Mega</text>
<text x="329.3" y="269.5">Approved</text>
<text x="211.9" y="271.6">X</text>
<text x="225.8" y="271.6">±1.0</text>
<text x="209.3" y="281.5">.XX</text>
<text x="211" y="276.5">.X</text>
<text x="225.7" y="281.6">±.15</text>
<text x="225.8" y="276.6">±.50</text>
<text x="241.3" y="276.5">Part Numer</text>
<text x="329.3" y="276.5">Date 09/16/20</text>
<text x="384.3" y="276.5">Rev. 1</text>
<text x="205.3" y="286.6">ANGLE</text>
<text x="225.8" y="286.7">±2.0</text>
<text x="260" y="282.1">Internal Production Assembly</text>
<text x="341" y="284">1:3</text>
<text x="365.8" y="283.6">Sheet 6</text>
<text x="403.4" y="286.5">A</text>
</g>
<text font-size="4.2" x="329.1" y="283.1">Scale</text>
<g font-size="3.5">
<text x="39" y="8.8">1</text>
<text x="89" y="8.8">2</text>
<text x="139" y="8.8">3</text>
<text x="189" y="8.8">4</text>
<text x="239" y="8.8">5</text>
<text x="289" y="8.8">6</text>
<text x="339" y="8.8">7</text>
<text x="389" y="8.8">8</text>
<text x="16.3" y="30.2">A</text>
<text x="411.3" y="30.2">A</text>
<text x="16.3" y="78">B</text>
<text x="411.3" y="78">B</text>
<text x="16.2" y="125.9">C</text>
<text x="411.2" y="125.9">C</text>
<text x="16.2" y="173.7">D</text>
<text x="411.2" y="173.7">D</text>
<text x="16.3" y="221.6">E</text>
<text x="411.3" y="221.6">E</text>
<text x="16.4" y="269.4">F</text>
<text x="411.4" y="269.4">F</text>
<text x="39" y="290.8">1</text>
<text x="89" y="290.8">2</text>
<text x="139" y="290.8">3</text>
<text x="189" y="290.8">4</text>
<text x="239" y="290.8">5</text>
<text x="289" y="290.8">6</text>
<text x="339" y="290.8">7</text>
<text x="389" y="290.8">8</text>
</g>
<g font-size="2.8">
<text x="220.3" y="266.1">MM</text>
<text x="402.3" y="282.1">Size</text>
</g>
<g font-size="2.1">
<text x="205.6" y="259.8">TOLERANCES</text>
<text x="205.6" y="262.3">UNLESS OTHERWISE SPECIFIED:</text>
<text x="360.4" y="286.5">MM</text>
</g>
</svg>
